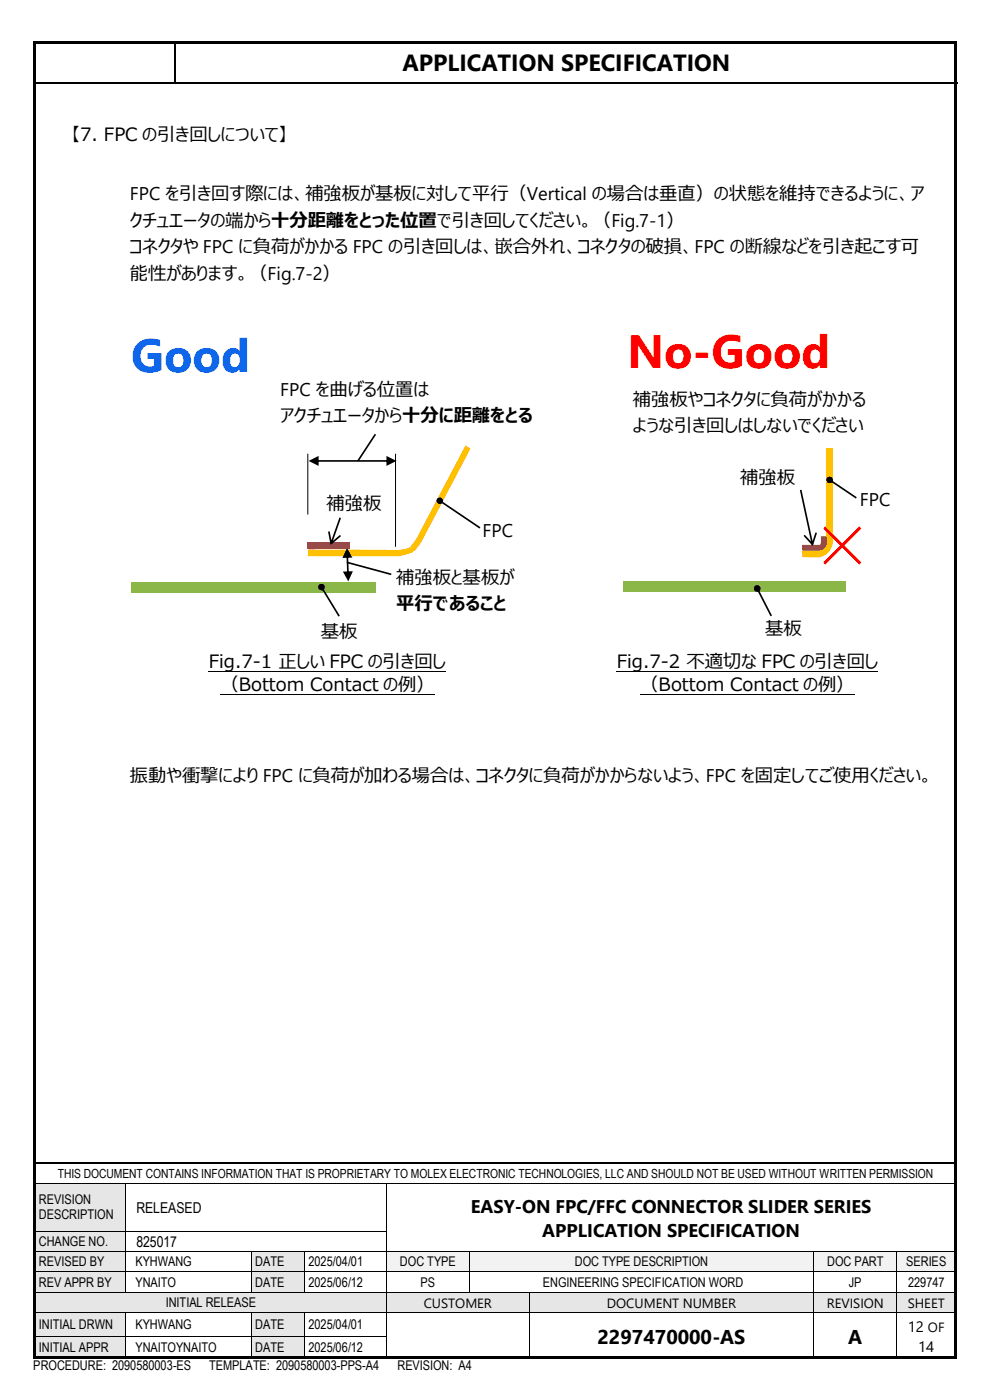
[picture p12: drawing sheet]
<svg xmlns="http://www.w3.org/2000/svg" width="210mm" height="297mm" viewBox="0 0 210 297" stroke-linecap="round" stroke-linejoin="round" font-family="sans-serif">
<g fill="#000">
<path d="M37 8.9h.4v.2h-.4z" fill-rule="evenodd"/>
<path d="M37 17.4h.4v.4h-.4z" fill-rule="evenodd"/>
</g>
<path d="M7.2 17.6h29.9M37.2 9.1v8.3M37.4 17.6h165.8M7.5 246.8h195.3" fill="none" stroke="#000" stroke-width=".34"/>
<g fill="#e6e6e6">
<path d="M7.5 251.1h19v10h-19z" fill-rule="evenodd"/>
<path d="M8.3 252.9h17.5v3.2h-17.5z" fill-rule="evenodd"/>
<path d="M8.3 256.1h17.5v3.3h-17.5z" fill-rule="evenodd"/>
</g>
<path d="M7.5 251h19M26.6 251.1v10M26.7 251h55.2M82 251.1v10M82.1 251h120.7" fill="none" stroke="#000" stroke-width=".21"/>
<g fill="#000">
<path d="M26.5 250.9h.2v.2h-.2z" fill-rule="evenodd"/>
<path d="M81.9 250.9h.2v.2h-.2z" fill-rule="evenodd"/>
</g>
<g fill="#e6e6e6">
<path d="M7.5 261.3h19v4.1h-19z" fill-rule="evenodd"/>
<path d="M8.3 261.7h17.5v3.3h-17.5z" fill-rule="evenodd"/>
</g>
<path d="M7.5 261.2h19M26.6 261.3v4.1M26.7 261.2h55.2M82 261.3v4.1" fill="none" stroke="#000" stroke-width=".21"/>
<g fill="#000">
<path d="M26.5 261.1h.2v.2h-.2z" fill-rule="evenodd"/>
<path d="M81.9 261.1h.2v.2h-.2z" fill-rule="evenodd"/>
</g>
<g fill="#e6e6e6">
<path d="M7.5 265.6h19v4.1h-19z" fill-rule="evenodd"/>
<path d="M8.3 266.1h17.5v3.2h-17.5z" fill-rule="evenodd"/>
</g>
<g fill="#fff">
<path d="M26.6 265.6h26.7v4.1h-26.7z" fill-rule="evenodd"/>
<path d="M27.3 266.1h25.3v3.2h-25.3z" fill-rule="evenodd"/>
</g>
<g fill="#e6e6e6">
<path d="M53.5 265.6h11.1v4.1h-11.1z" fill-rule="evenodd"/>
<path d="M54.2 266.1h9.7v3.2h-9.7z" fill-rule="evenodd"/>
</g>
<g fill="#f2f2f2">
<path d="M82.1 265.6h17.4v4.1h-17.4z" fill-rule="evenodd"/>
<path d="M82.7 266.1h16.1v3.2h-16.1z" fill-rule="evenodd"/>
<path d="M99.7 265.6h72.8v4.1h-72.8z" fill-rule="evenodd"/>
<path d="M100.3 266.1h71.6v3.2h-71.6z" fill-rule="evenodd"/>
<path d="M172.7 265.6h17.5v4.1h-17.5z" fill-rule="evenodd"/>
<path d="M173.4 266.1h16.1v3.2h-16.1z" fill-rule="evenodd"/>
<path d="M190.3 265.6h12.5v4.1h-12.5z" fill-rule="evenodd"/>
<path d="M191 266.1h11.1v3.2h-11.1z" fill-rule="evenodd"/>
</g>
<g fill="none" stroke="#000" stroke-width=".21">
<path d="M7.5 265.5h19M26.6 265.6v4.1M26.7 265.5h26.6M53.4 265.6v4.1M53.5 265.5h11.1M64.7 265.6v4.1M64.8 265.5h17.1M82 265.6v4.1M82.1 265.5h17.4M99.6 265.6v4.1M99.7 265.5h72.9M172.7 265.6v4.1"/>
<path d="M172.8 265.5h17.4M190.3 265.6v4.1M190.4 265.5h12.4"/>
</g>
<g fill="#000">
<path d="M26.5 265.4h.2v.2h-.2z" fill-rule="evenodd"/>
<path d="M53.3 265.4h.2v.2h-.2z" fill-rule="evenodd"/>
<path d="M64.6 265.4h.2v.2h-.2z" fill-rule="evenodd"/>
<path d="M81.9 265.4h.2v.2h-.2z" fill-rule="evenodd"/>
<path d="M99.5 265.4h.2v.2h-.2z" fill-rule="evenodd"/>
<path d="M172.6 265.4h.2v.2h-.2z" fill-rule="evenodd"/>
<path d="M190.2 265.4h.2v.2h-.2z" fill-rule="evenodd"/>
</g>
<g fill="#e6e6e6">
<path d="M7.5 269.9h19v4.2h-19z" fill-rule="evenodd"/>
<path d="M8.3 270.4h17.5v3.2h-17.5z" fill-rule="evenodd"/>
</g>
<g fill="#fff">
<path d="M26.6 269.9h26.7v4.2h-26.7z" fill-rule="evenodd"/>
<path d="M27.3 270.4h25.3v3.2h-25.3z" fill-rule="evenodd"/>
</g>
<g fill="#e6e6e6">
<path d="M53.5 269.9h11.1v4.2h-11.1z" fill-rule="evenodd"/>
<path d="M54.2 270.4h9.7v3.2h-9.7z" fill-rule="evenodd"/>
</g>
<g fill="#fff">
<path d="M64.7 269.9h17.2v4.2h-17.2z" fill-rule="evenodd"/>
<path d="M65.4 270.4h15.8v3.2h-15.8z" fill-rule="evenodd"/>
</g>
<g fill="none" stroke="#000" stroke-width=".21">
<path d="M7.5 269.8h19M26.6 269.9v4.2M26.7 269.8h26.6M53.4 269.9v4.2M53.5 269.8h11.1M64.7 269.9v4.2M64.8 269.8h17.1M82 269.9v4.2M82.1 269.8h17.4M99.6 269.9v4.2M99.7 269.8h72.9M172.7 269.9v4.2"/>
<path d="M172.8 269.8h17.4M190.3 269.9v4.2M190.4 269.8h12.4"/>
</g>
<g fill="#000">
<path d="M26.5 269.7h.2v.2h-.2z" fill-rule="evenodd"/>
<path d="M53.3 269.7h.2v.2h-.2z" fill-rule="evenodd"/>
<path d="M64.6 269.7h.2v.2h-.2z" fill-rule="evenodd"/>
<path d="M81.9 269.7h.2v.2h-.2z" fill-rule="evenodd"/>
<path d="M99.5 269.7h.2v.2h-.2z" fill-rule="evenodd"/>
<path d="M172.6 269.7h.2v.2h-.2z" fill-rule="evenodd"/>
<path d="M190.2 269.7h.2v.2h-.2z" fill-rule="evenodd"/>
</g>
<g fill="#e6e6e6">
<path d="M7.5 274.2h74.4v4.2h-74.4z" fill-rule="evenodd"/>
<path d="M8.3 274.7h72.9v3.3h-72.9z" fill-rule="evenodd"/>
<path d="M82.1 274.2h30.1v4.2h-30.1z" fill-rule="evenodd"/>
<path d="M82.7 274.4h28.8v3.8h-28.8z" fill-rule="evenodd"/>
<path d="M112.4 274.2h60.1v4.2h-60.1z" fill-rule="evenodd"/>
<path d="M113.1 274.4h58.8v3.8h-58.8z" fill-rule="evenodd"/>
<path d="M172.7 274.2h17.5v4.2h-17.5z" fill-rule="evenodd"/>
<path d="M173.4 274.4h16.1v3.8h-16.1z" fill-rule="evenodd"/>
<path d="M190.3 274.2h12.5v4.2h-12.5z" fill-rule="evenodd"/>
<path d="M191 274.4h11.1v3.8h-11.1z" fill-rule="evenodd"/>
</g>
<g fill="none" stroke="#000" stroke-width=".21">
<path d="M7.5 274.1h19M26.7 274.1h26.6M53.5 274.1h11.1M64.8 274.1h17.1M82 274.2v4.2M82.1 274.1h17.4M99.7 274.1h12.6M112.3 274.2v4.2M112.4 274.1h60.2M172.7 274.2v4.2M172.8 274.1h17.4M190.3 274.2v4.2"/>
<path d="M190.4 274.1h12.4"/>
</g>
<g fill="#000">
<path d="M26.5 274.1h.2v.1h-.2z" fill-rule="evenodd"/>
<path d="M53.3 274.1h.2v.1h-.2z" fill-rule="evenodd"/>
<path d="M64.6 274.1h.2v.1h-.2z" fill-rule="evenodd"/>
<path d="M81.9 274.1h.2v.1h-.2z" fill-rule="evenodd"/>
<path d="M99.5 274.1h.2v.1h-.2z" fill-rule="evenodd"/>
<path d="M112.3 274.1h.1v.1h-.1z" fill-rule="evenodd"/>
<path d="M172.6 274.1h.2v.1h-.2z" fill-rule="evenodd"/>
<path d="M190.2 274.1h.2v.1h-.2z" fill-rule="evenodd"/>
</g>
<g fill="#e6e6e6">
<path d="M7.5 278.5h19v5h-19z" fill-rule="evenodd"/>
<path d="M8.3 279.4h17.5v3.3h-17.5z" fill-rule="evenodd"/>
<path d="M53.5 278.5h11.1v5h-11.1z" fill-rule="evenodd"/>
<path d="M54.2 279.4h9.7v3.3h-9.7z" fill-rule="evenodd"/>
</g>
<g fill="#fff">
<path d="M112.4 278.5h60.1v9.5h-60.1z" fill-rule="evenodd"/>
<path d="M113.1 280.5h58.8v5.6h-58.8z" fill-rule="evenodd"/>
<path d="M172.7 278.5h17.5v9.5h-17.5z" fill-rule="evenodd"/>
<path d="M173.4 280.5h16.1v5.6h-16.1z" fill-rule="evenodd"/>
<path d="M190.3 278.5h12.5v9.5h-12.5z" fill-rule="evenodd"/>
<path d="M191 279.1h11.1v4.2h-11.1z" fill-rule="evenodd"/>
<path d="M191 283.3h11.1v4.2h-11.1z" fill-rule="evenodd"/>
</g>
<g fill="none" stroke="#000" stroke-width=".21">
<path d="M7.5 278.5h19M26.6 278.5v5M26.7 278.5h26.6M53.4 278.5v5M53.5 278.5h11.1M64.7 278.5v5M64.8 278.5h17.1M82 278.5v5M82.1 278.5h30.2M112.3 278.5v5M112.4 278.5h60.2M172.7 278.5v5"/>
<path d="M172.8 278.5h17.4M190.3 278.5v5M190.4 278.5h12.4"/>
</g>
<g fill="#000">
<path d="M26.5 278.4h.2v.1h-.2z" fill-rule="evenodd"/>
<path d="M53.3 278.4h.2v.1h-.2z" fill-rule="evenodd"/>
<path d="M64.6 278.4h.2v.1h-.2z" fill-rule="evenodd"/>
<path d="M81.9 278.4h.2v.1h-.2z" fill-rule="evenodd"/>
<path d="M112.3 278.4h.1v.1h-.1z" fill-rule="evenodd"/>
<path d="M172.6 278.4h.2v.1h-.2z" fill-rule="evenodd"/>
<path d="M190.2 278.4h.2v.1h-.2z" fill-rule="evenodd"/>
</g>
<g fill="#e6e6e6">
<path d="M7.5 283.6h19v4.4h-19z" fill-rule="evenodd"/>
<path d="M8.3 284.2h17.5v3.3h-17.5z" fill-rule="evenodd"/>
<path d="M53.5 283.6h11.1v4.4h-11.1z" fill-rule="evenodd"/>
<path d="M54.2 284.2h9.7v3.3h-9.7z" fill-rule="evenodd"/>
</g>
<path d="M7.5 283.5h19M26.6 283.6v4.4M26.7 283.5h26.6M53.4 283.6v4.4M53.5 283.5h11.1M64.7 283.6v4.4M64.8 283.5h17.1M82 283.6v4.4M112.3 283.6v4.4M172.7 283.6v4.4M190.3 283.6v4.4" fill="none" stroke="#000" stroke-width=".21"/>
<g fill="#000">
<path d="M26.5 283.5h.2v.1h-.2z" fill-rule="evenodd"/>
<path d="M53.3 283.5h.2v.1h-.2z" fill-rule="evenodd"/>
<path d="M64.6 283.5h.2v.1h-.2z" fill-rule="evenodd"/>
<path d="M81.9 283.5h.2v.1h-.2z" fill-rule="evenodd"/>
<path d="M112.3 283.5h.1v.1h-.1z" fill-rule="evenodd"/>
<path d="M172.6 283.5h.2v.1h-.2z" fill-rule="evenodd"/>
<path d="M190.2 283.5h.2v.1h-.2z" fill-rule="evenodd"/>
</g>
<path d="M65.4 116.6l19.2 .1 1.3-.2 1.1-.5 1.4-1.7-.7 1.1 11.1-20.9 1 .7-10.4 19.7a7.8 7.8 0 0 1-2.1 2.4l-2.8 .7h-19.2z" fill-rule="evenodd" fill="#ffc000"/>
<path d="M27.8 123.5h51.9v2.2h-51.9z" fill-rule="evenodd" fill="#8ab747"/>
<path d="M65.3 115.2h8.9v1.3h-8.9z" fill-rule="evenodd" fill="#c55a11"/>
<g fill="#000">
<path d="M67.2 97.6v.4h15.1v-.4zM82 96.7v2.1l2.1-1zM65.5 97.8l2.1 1v-2.1z"/>
<path d="M72 109.8l-1.9 5.4 .3 .2 1.9-5.5zM69.6 112.8l.5 2.8 2.2-1.9-.3-.1-1.9 1.6 .3 .1-.4-2.4z"/>
<path d="M73.5 118h.4l.1 3.6h-.4zM73.6 116.2l1.2 2.1-2.2 .1zM72.7 121.3l2.2-.1-1 2.1z"/>
<path d="M93.4 106.1l8.5 5.7-.2 .3-8.5-5.7zM92.6 106.2a.71 .71 0 0 1 1.4 0 .71 .71 0 0 1-1.4 0z"/>
<path d="M68 124.6l.3-.1 3.8 6.1-.3 .2zM67.5 124.5a.71 .71 0 0 1 1.4 0 .71 .71 0 0 1-1.4 0z"/>
</g>
<path d="M65.3 96.3v12.9M83.9 96.3v19.7" fill="none" stroke="#000" stroke-width=".21"/>
<path d="M79.6 92.1l-3.7 5.7M73.6 119.3l9.4 2.5" fill="none" stroke="#000" stroke-width=".35"/>
<path d="M132.3 123.4h47.1v2.2h-47.1z" fill-rule="evenodd" fill="#8ab747"/>
<path d="M175.2 95.1h1.5v20a3.6 3.6 0 0 1-3 3.2l-3.5-.1v-1.4h3.6a2.02 2.02 0 0 0 1.4-1.5z" fill-rule="evenodd" fill="#ffc000"/>
<path d="M170.1 115.6l3.9-.1 .2-.4v-1.4h1.2v1.5a1.72 1.72 0 0 1-1.6 1.6h-3.7z" fill-rule="evenodd" fill="#c55a11"/>
<g fill="#000">
<path d="M169.7 104l.3-.1 2.5 11.5-.3 .1zM170.6 113.5l.2 .1 1.7 1.8h-.3l.7-2.3h.4l-.9 2.7-1.8-2z"/>
<path d="M176.1 101.7l5.7 3.8-.2 .3-5.7-3.8zM175.3 101.8a.71 .71 0 0 1 1.4 0 .71 .71 0 0 1-1.4 0z"/>
<path d="M160.5 124.9l.3-.1 3 5.8-.3 .1zM159.9 124.8a.71 .71 0 0 1 1.4 0 .71 .71 0 0 1-1.4 0z"/>
</g>
<path d="M174.6 112.1l.5-.4 3.6 3.6 3.6-3.6 .4 .4-3.6 3.6 3.6 3.6-.4 .5-3.6-3.6-3.6 3.6-.5-.5 3.6-3.6z" fill-rule="evenodd" fill="#f00"/>
<path d="M44.3 142.5h50.3M46.7 147.3h45.5M130.8 142.5h55.5M135.8 147.3h45.5" fill="none" stroke="#000" stroke-width=".21"/>
<g fill="#000">
<path d="M7 8.8h.5v.5h-.5z" fill-rule="evenodd"/>
<path d="M7 8.8h.5v.5h-.5z" fill-rule="evenodd"/>
<path d="M7.5 8.8h195v.5h-195z" fill-rule="evenodd"/>
<path d="M202.5 8.8h.5v.5h-.5z" fill-rule="evenodd"/>
<path d="M202.5 8.8h.5v.5h-.5z" fill-rule="evenodd"/>
<path d="M7 9.3h.5v278.4h-.5z" fill-rule="evenodd"/>
<path d="M7 287.7h.5v.5h-.5z" fill-rule="evenodd"/>
<path d="M7 287.7h.5v.5h-.5z" fill-rule="evenodd"/>
<path d="M7.5 287.7h195v.5h-195z" fill-rule="evenodd"/>
<path d="M202.5 9.3h.5v278.4h-.5z" fill-rule="evenodd"/>
<path d="M202.5 287.7h.5v.5h-.5z" fill-rule="evenodd"/>
<path d="M202.5 287.7h.5v.5h-.5z" fill-rule="evenodd"/>
</g>
<text font-size="9.9" fill="#06f" x="27.8" y="78.9">Good</text>
<text font-size="9.9" fill="#f00" x="133.1" y="78.1">No-Good</text>
<text font-size="5" x="85.4" y="15.2">APPLICATION SPECIFICATION</text>
<g font-size="4.2">
<text x="126.7" y="285">2297470000-AS</text>
<text x="180" y="285">A</text>
</g>
<g font-size="3.9">
<text x="15" y="29.9">【7. FPC の引き回しについて】</text>
<text x="27.5" y="42.5">FPC を引き回す際には、補強板が基板に対して平行（Vertical の場合は垂直）の状態を維持できるように、ア</text>
<text x="27.5" y="48.1">クチュエータの端から十分距離をとった位置で引き回してください。（Fig.7-1）</text>
<text x="27.6" y="53.7">コネクタや FPC に負荷がかかる FPC の引き回しは、嵌合外れ、コネクタの破損、FPC の断線などを引き起こす可</text>
<text x="27.5" y="59.4">能性があります。（Fig.7-2）</text>
<text x="59.4" y="84">FPC を曲げる位置は</text>
<text x="59.4" y="89.6">アクチュエータから十分に距離をとる</text>
<text x="134.3" y="86.1">補強板やコネクタに負荷がかかる</text>
<text x="134.3" y="91.7">ような引き回しはしないでください</text>
<text x="157" y="102.6">補強板</text>
<text x="182.4" y="107.3">FPC</text>
<text x="69.3" y="108.2">補強板</text>
<text x="102.3" y="113.9">FPC</text>
<text x="84" y="123.9">補強板と基板が</text>
<text x="84" y="129.5">平行であること</text>
<text x="68.1" y="135.4">基板</text>
<text x="162.3" y="134.8">基板</text>
<text x="44.3" y="141.7">Fig.7-1 正しい FPC の引き回し</text>
<text x="130.8" y="141.7">Fig.7-2 不適切な FPC の引き回し</text>
<text x="46.7" y="146.5">（Bottom Contact の例）</text>
<text x="135.8" y="146.5">（Bottom Contact の例）</text>
<text x="27.5" y="165.8">振動や衝撃により FPC に負荷が加わる場合は、コネクタに負荷がかからないよう、FPC を固定してご使用ください。</text>
<text x="99.9" y="257.3">EASY-ON FPC/FFC CONNECTOR SLIDER SERIES</text>
<text x="115" y="262.4">APPLICATION SPECIFICATION</text>
</g>
<g font-size="3.2">
<text x="28.9" y="257.3">RELEASED</text>
<text x="28.9" y="264.5">825017</text>
<text x="192.6" y="282.5">12 OF</text>
<text x="194.8" y="286.7">14</text>
</g>
<g font-size="2.8">
<text x="8.3" y="255.5">REVISION</text>
<text x="8.3" y="258.7">DESCRIPTION</text>
<text x="8.3" y="264.3">CHANGE NO.</text>
<text x="8.3" y="268.6">REVISED BY</text>
<text x="28.7" y="268.6">KYHWANG</text>
<text x="54.2" y="268.6">DATE</text>
<text x="65.4" y="268.6">2025/04/01</text>
<text x="84.9" y="268.6">DOC TYPE</text>
<text x="121.9" y="268.6">DOC TYPE DESCRIPTION</text>
<text x="175.5" y="268.6">DOC PART</text>
<text x="192.2" y="268.6">SERIES</text>
<text x="8.3" y="273">REV APPR BY</text>
<text x="28.7" y="273">YNAITO</text>
<text x="54.2" y="273">DATE</text>
<text x="65.4" y="273">2025/06/12</text>
<text x="89.2" y="273">PS</text>
<text x="115.1" y="273">ENGINEERING SPECIFICATION WORD</text>
<text x="180.1" y="273">JP</text>
<text x="192.7" y="273">229747</text>
<text x="8.3" y="282">INITIAL DRWN</text>
<text x="28.7" y="282">KYHWANG</text>
<text x="35.1" y="277.3">INITIAL RELEASE</text>
<text x="54.2" y="282">DATE</text>
<text x="65.4" y="282">2025/04/01</text>
<text x="89.9" y="277.5">CUSTOMER</text>
<text x="128.7" y="277.5">DOCUMENT NUMBER</text>
<text x="175.4" y="277.5">REVISION</text>
<text x="192.6" y="277.5">SHEET</text>
<text x="8.3" y="286.8">INITIAL APPR</text>
<text x="28.7" y="286.8">YNAITOYNAITO</text>
<text x="54.2" y="286.8">DATE</text>
<text x="65.4" y="286.8">2025/06/12</text>
<text x="7.1" y="290.6">PROCEDURE: 2090580003-ES</text>
<text x="44.4" y="290.6">TEMPLATE: 2090580003-PPS-A4</text>
<text x="84.3" y="290.6">REVISION: A4</text>
</g>
<text font-size="2.7" x="12.2" y="249.9">THIS DOCUMENT CONTAINS INFORMATION THAT IS PROPRIETARY TO MOLEX ELECTRONIC TECHNOLOGIES, LLC AND SHOULD NOT BE USED WITHOUT WRITTEN PERMISSION</text>
</svg>
